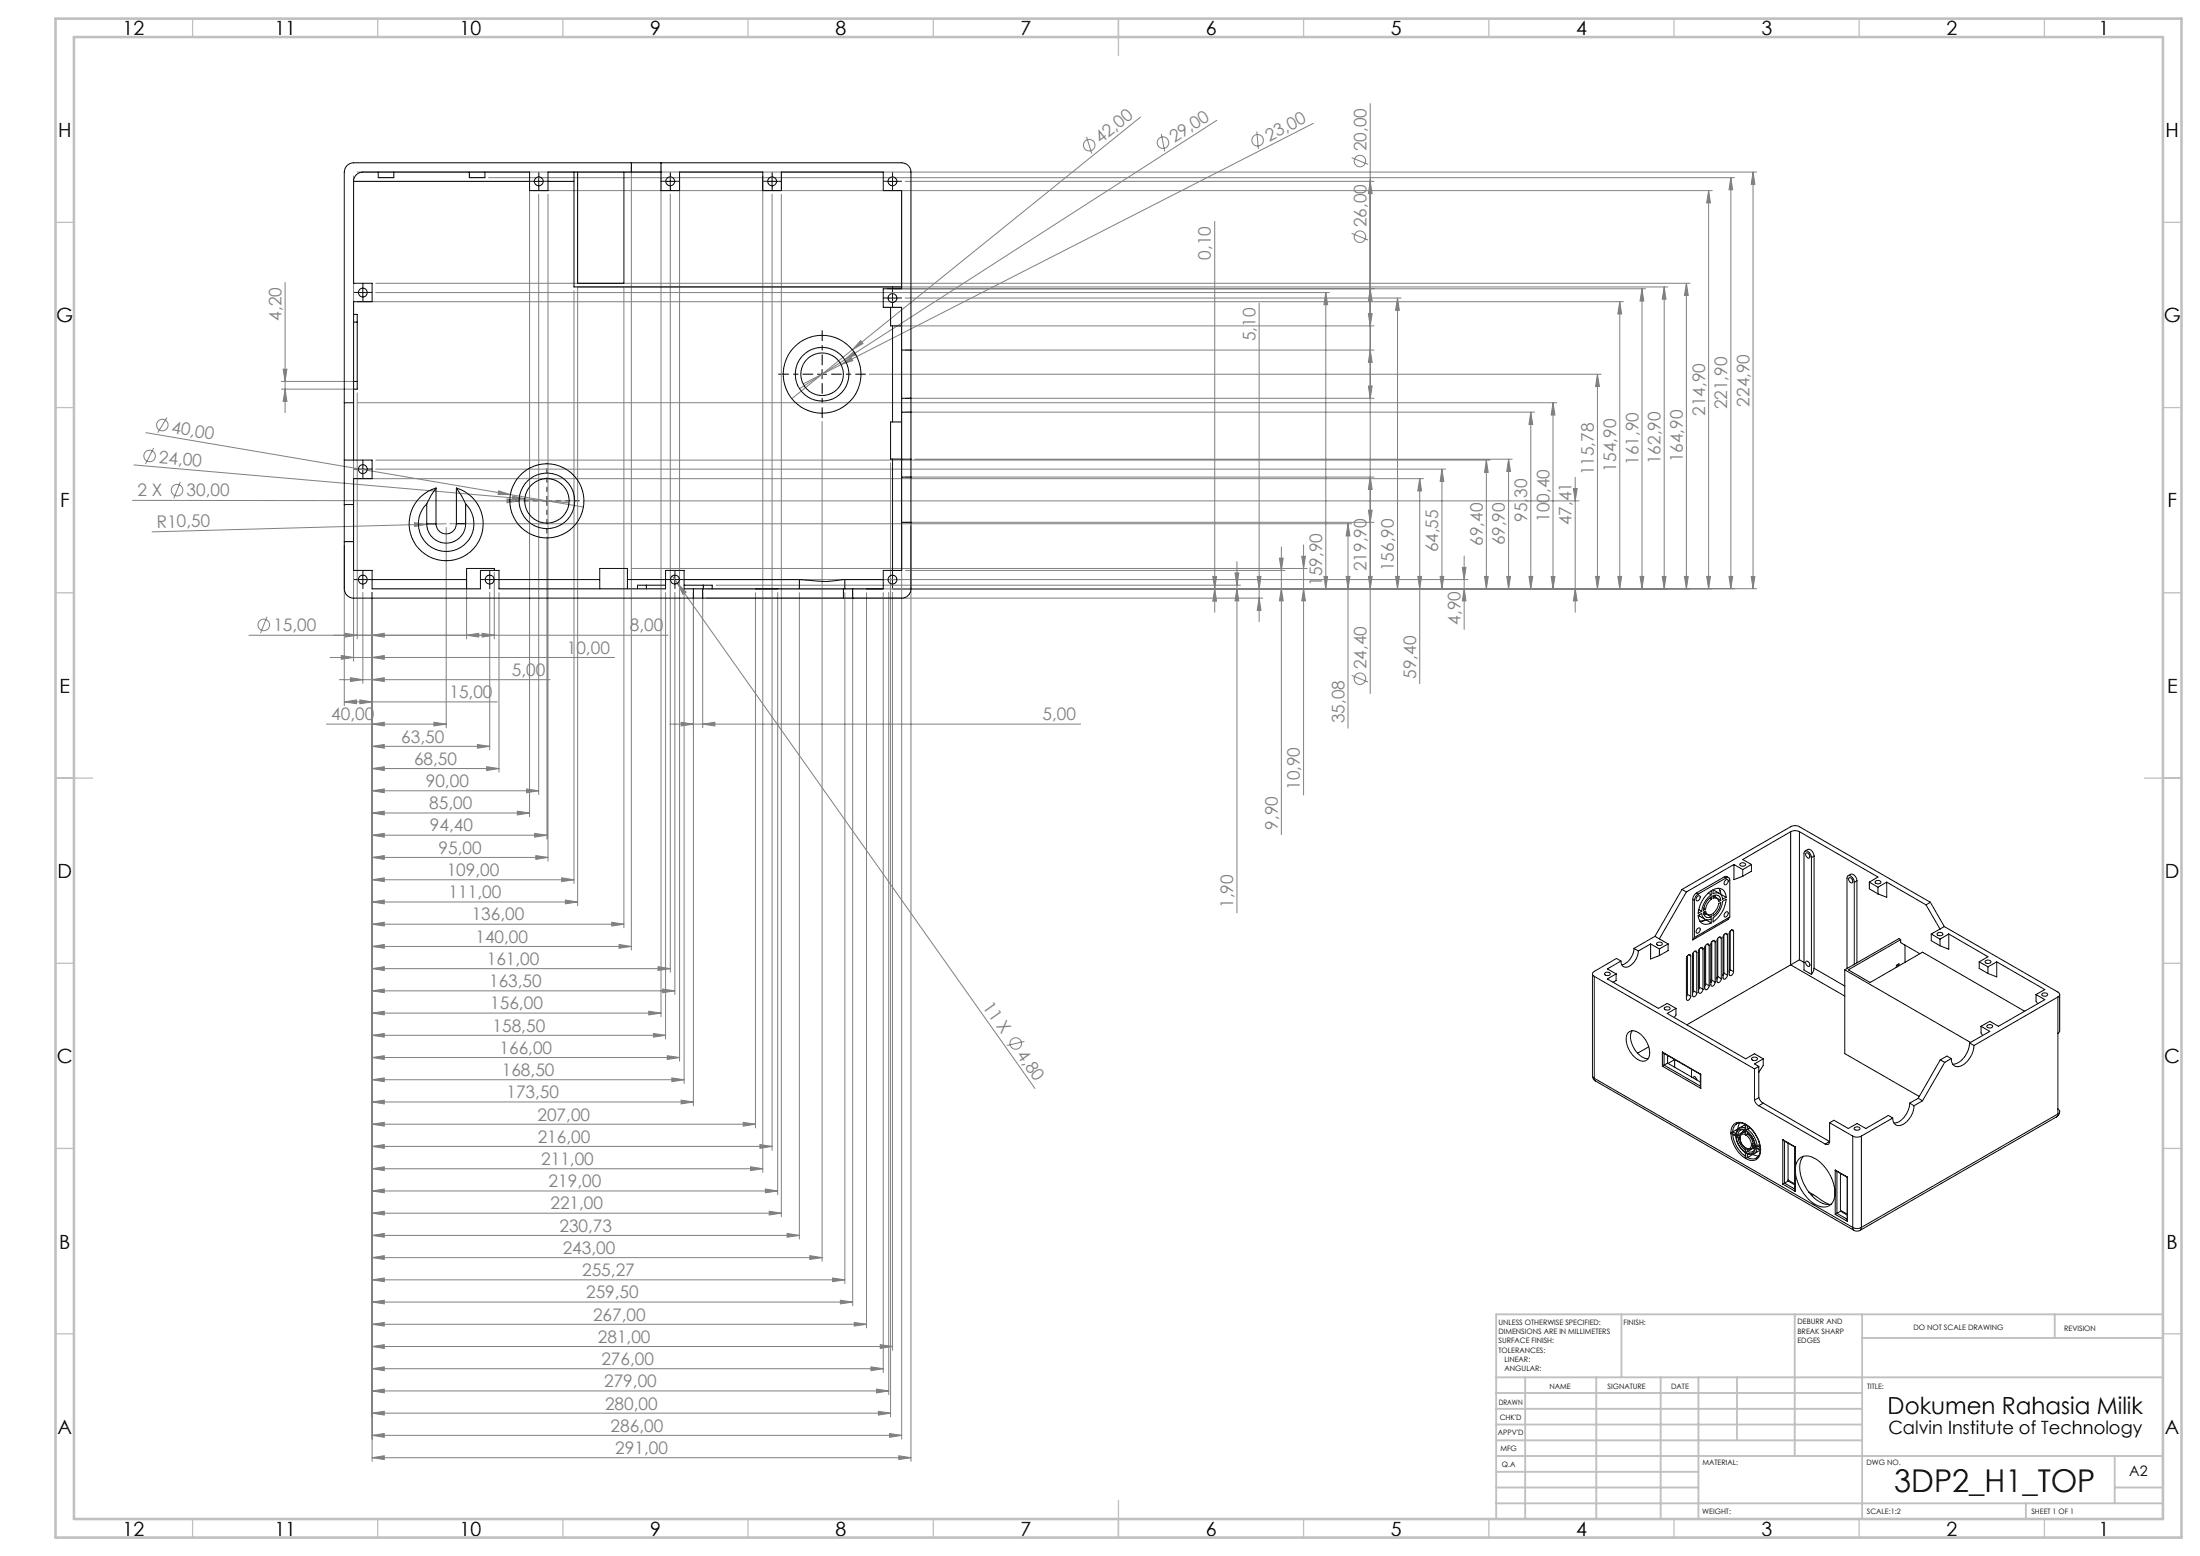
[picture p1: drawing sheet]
<svg xmlns="http://www.w3.org/2000/svg" width="594mm" height="420mm" viewBox="0 0 594 420" stroke-linecap="round" stroke-linejoin="round" font-family="sans-serif">
<g fill="none" stroke="#808080" stroke-width=".27">
<path d="M293.4 36.9l1.4 4.6M307.9 31.6l-77.8 62.8M313.5 36.1l1 4.8M328.5 32.5l-100.4 64.6M339.3 35.5l.5 4.7M354.6 33.3l-127.5 65.1M370 28v159.2M95.5 47.5v131M96.4 46.4h377.9M131.9 48h336.4M143 47.5v173M144 51.5h318.3"/>
<path d="M145.5 52.4v162.1M148 52.4v180.1M170.5 45v211.5M178.5 45v229.4M181 52.4v210M183.5 47.5v238.9M206 47.5v269M208.5 52.4v258.1M211 52.4v276.1M244.4 48.9h126.6M328 59.8v105.5M364.9 42.6l4.5 1.8"/>
<path d="M370 48.9l.5 3.4h-1zM461.3 51.5v107.4M461.3 51.5l.5 3.3h-1zM467.3 48v110.9M467.3 48l.5 3.2h-1zM473.3 46.4v112.5M473.3 46.4l.5 3.4h-1zM77 76.3v35.1M101.4 79h257.6M101.5 76.5h354.8M155 78.4v160.1M168.5 77.5v173"/>
<path d="M239.5 77.9h204.8M358 79v79.9M358 79l.5 3.3h-1zM364.9 63l4.5 1.8M370 77.9l.5 3.4h-1zM443.3 77.9v81M443.3 77.9l.5 3.4h-1zM449.3 77.5v81.4M449.3 77.5l.5 3.3h-1zM450.3 77.5h-294.3v167M455.3 76.5v82.4M455.3 76.5l.5 3.2h-1z"/>
<path d="M76.4 99.6h1.1l-.5 3.4zM96.4 81.4h341.9M227.1 98.4l2.7-2 .5 .9zM227.1 98.4l-10.2 5.2M228.1 97.1l2.5-2.2 .5 .8zM228.1 97.1l-12.2 7.8M230.1 94.4l-16.3 13.2M232.4 92l.6 .7-2.9 1.7zM241.5 88h129.5M244.4 80.5h133.9M244.5 94.5h126.5M340 81.8v86"/>
<path d="M369.5 84.6h1l-.5 3.4zM370 94.5l.5 3.3h-1zM377.3 80.5v78.4M377.3 80.5l.5 3.3h-1zM437.3 81.4v77.5M437.3 81.4l.5 3.4h-1zM39.4 116.8l98.4 16.7M45.1 112.7l-2.5 4.1M76 103h19.5M76 105h19.5M77 105l.5 3.4h-1.1zM96.4 108.7h323.9"/>
<path d="M96.4 106.1v66.4M222 113.8v226.6M234.7 101h197.6M244.5 111.2h169.8M244.5 107.5h126.5M369.5 104.2h1l-.5 3.3zM413.3 111.2v47.7M413.3 111.2l.5 3.4h-1zM419.3 108.7v50.2M419.3 108.7l.5 3.3h-1zM431.3 101v57.9M431.3 101l.5 3.3h-1z"/>
<path d="M35.8 135.1l104.4 .1M36.2 125.5l105.5 9.2M41.5 120.9l-2.2 4.3M48.7 130.1l-1.8 4.4M96.4 129.2h287.9M101.4 126.6h288.9M101.5 124.2h300.8M134.6 132.5l3.2 1h-3.3zM136.9 134.7l3.3 .5-3.3 .5zM137.8 133.5l19.7 3.4M138.4 133.9l3.3 .8-3.3 .2zM140.2 135.2h15"/>
<path d="M141.7 134.7l11.9 1M157.4 135.2h268.9M240.5 124.9v257.6M244.5 128.8h126.5M247 123.9h161.3M369.5 137.7h1l-.5 3.3zM370 128.8l.5 3.3h-1zM383.3 129.2v55.4M383.3 129.2l.5 3.3h-1zM389.3 126.6v32.3M389.3 126.6l.5 3.3h-1zM401.3 124.2v34.7"/>
<path d="M401.3 124.2l.5 3.3h-1zM407.3 123.9v35M407.3 123.9l.5 3.4h-1zM424.8 131.9h1l-.5 3.3zM425.3 128.9v36.4M93 147.2v43.2M98 159.9v24.5M100.5 160v234.5M111.9 141.1l3.3 .4-3.3 .6zM115.2 141.5l-74.1 2.1M120.5 142.4v54M120.5 141.4l-5.3 .1"/>
<path d="M121.5 141.4h243.4M126 154.5v18M132.2 159.9v42.5M133.5 154.5v18M134.7 160v48.4M147.7 144.9v81.6M170.4 153.4h182.6M179.7 160v120.4M181.5 155.5l1.4 1.9M182.2 159.9v108.5M182.9 157.4l2.3 2.4-.8 .6zM182.9 157.4l96.5 136.4"/>
<path d="M184.7 160v132.5M185.7 156.4h210.6M187.2 160v138.5M189.7 160v36.4M190.7 158.9h138.3M193.3 158h141.7M204 160v144.5M210 160v162.5M215.8 160v174.5M228.1 160v186.4M230.2 160v192.4M234 160v198.4"/>
<path d="M238.5 160v210.5M240 159.9v216.6M241 158.9h233.3M241 159.9v204.6M243.5 142v246.5M244.5 154h102.5M244.5 141h126.5M246 142v252.5M327.4 155.6h1.1l-.5 3.3zM328 158.9l.5 3.4h-1.1zM333.4 154.6h1.1l-.5 3.4zM334 151.6v94.8"/>
<path d="M334 158.9l.5 3.3h-1.1zM339.4 155.6h1.1l-.5 3.3zM345.4 150.7h1.1l-.5 3.3zM346 147.6v77.7M346 158.9l.5 3.3h-1.1zM351.5 150.2h1l-.5 3.2zM352 147.1v67.5M352 158.9l.5 3.3h-1zM357.5 155.6h1l-.5 3.3zM363.5 155.6h1l-.5 3.3zM364 141.4v55.2M364 141.4l.5 3.3h-1z"/>
<path d="M369.5 155.6h1l-.5 3.3zM376.8 155.6h1l-.5 3.3zM382.8 155.6h1l-.5 3.3zM388.8 155.6h1l-.5 3.3zM394.8 153.2h1l-.5 3.2zM395.3 150.1v19.8M395.3 158.9l.5 3.3h-1zM400.8 155.6h1l-.5 3.3zM406.8 155.6h1l-.5 3.3zM412.8 155.6h1l-.5 3.3zM418.8 155.6h1l-.5 3.3zM425.3 158.9l.5 3.3h-1z"/>
<path d="M430.8 155.6h1l-.5 3.3zM436.8 155.6h1l-.5 3.3zM442.8 155.6h1l-.5 3.3zM448.8 155.6h1l-.5 3.3zM454.8 155.6h1l-.5 3.3zM460.8 155.6h1l-.5 3.3zM466.8 155.6h1l-.5 3.3zM472.8 155.6h1l-.5 3.3zM67.2 171.5h113.2M72.1 166.5l-1.8 4.4M89.1 177.5h76.8M92.1 176.9l3.4 .6-3.4 .5z"/>
<path d="M93.2 170.9l3.2 .6-3.2 .5zM100.5 171.5l3.3-.6v1.1zM100.5 177.5l3.3-.6v1.1zM126 171.5l3.3-.6v1.1zM130.2 170.9l3.3 .6-3.3 .5zM190.7 161.4h150.3M340 161.4l.5 3.4h-1.1zM88.1 195.5h32.4M91.6 183.5h56.9M93 189.5l3.3-.6v1.1zM93 189.5h41.3M94.7 182.9l3.3 .6-3.3 .5z"/>
<path d="M97.2 188.9l3.3 .6-3.3 .5zM100.5 183.5l3.3-.6v1.1zM100.5 195.5l3.3-.5v1zM117.2 195l3.3 .5-3.3 .5zM180.9 195.5h110.9M183.9 195l3.3 .5-3.3 .5zM189.7 195.5l3.3-.5v1zM364.9 182.3l4.5 1.8M100.5 201.5l3.3-.5v.9zM100.5 207.5l3.3-.5v1zM100.5 213.4l3.3-.4v1zM100.5 219.4l3.3-.4v1z"/>
<path d="M100.5 201.5h31.7M100.5 207.5h34.2M100.5 213.4h45M100.5 219.4h42.5M128.9 201l3.3 .5-3.3 .4zM131.4 207l3.3 .5-3.3 .5zM139.7 219l3.3 .4-3.3 .6zM142.2 213l3.3 .4-3.3 .6zM100.5 225.4l3.3-.5v1.1zM100.5 231.4l3.3-.5v1.1zM100.5 237.5l3.3-.6v1.1zM100.5 225.4h47.2"/>
<path d="M100.5 231.4h47.5M100.5 237.5h54.5M144.4 224.9l3.3 .5-3.3 .6zM144.7 230.9l3.3 .5-3.3 .6zM151.7 236.9l3.3 .6-3.3 .5zM100.5 243.5l3.3-.6v1.1zM100.5 249.5l3.3-.6v1.1zM100.5 255.5l3.3-.6v1.1zM100.5 243.5h55.5M100.5 249.5h68M100.5 255.5h70M152.6 242.9l3.4 .6-3.4 .5z"/>
<path d="M165.2 248.9l3.3 .6-3.3 .5zM167.1 254.9l3.4 .6-3.4 .5zM100.5 261.5l3.3-.6v1.1zM100.5 267.5l3.3-.5v1zM100.5 273.5l3.3-.5v.9zM100.5 279.5l3.3-.5v.9zM100.5 261.5h80.5M100.5 267.5h81.7M100.5 273.5h78M100.5 279.5h79.2M175.2 273l3.3 .5-3.3 .4zM176.4 279l3.3 .5-3.3 .4z"/>
<path d="M177.7 260.9l3.3 .6-3.3 .5zM178.9 267l3.3 .5-3.3 .5zM100.5 285.5l3.3-.5v1zM100.5 291.4l3.3-.4v1zM100.5 297.4l3.3-.4v1zM100.5 285.5h83M100.5 291.4h84.2M100.5 297.4h86.7M180.2 285l3.3 .5-3.3 .5zM181.4 291l3.3 .4-3.3 .6zM183.9 297l3.3 .4-3.3 .6zM276.6 281.1l-4.7 1.1"/>
<path d="M100.5 303.4l3.3-.5v1.1zM100.5 309.4l3.3-.5v1.1zM100.5 315.5l3.3-.6v1.1zM100.5 303.4h103.5M100.5 309.4h108M100.5 315.5h105.5M200.7 302.9l3.3 .5-3.3 .6zM202.7 314.9l3.3 .6-3.3 .5zM205.2 308.9l3.3 .5-3.3 .6zM100.5 321.5l3.3-.6v1.1zM100.5 327.5l3.3-.6v1.1zM100.5 333.5l3.3-.6v1.1z"/>
<path d="M100.5 339.5l3.3-.6v1.1zM100.5 321.5h109.5M100.5 327.5h110.5M100.5 333.5h115.3M100.5 339.5h121.5M206.7 320.9l3.3 .6-3.3 .5zM207.7 326.9l3.3 .6-3.3 .5zM212.5 332.9l3.3 .6-3.3 .5zM218.7 338.9l3.3 .6-3.3 .5zM100.5 345.5l3.3-.5v1zM100.5 351.5l3.3-.5v.9zM100.5 357.5l3.3-.5v.9z"/>
<path d="M100.5 345.5h127.6M100.5 351.5h129.7M100.5 357.5h133.5M224.8 345l3.3 .5-3.3 .5zM226.9 351l3.3 .5-3.3 .4zM230.6 357l3.4 .5-3.4 .4zM100.5 363.4l3.3-.4v1zM100.5 369.4l3.3-.4v1zM100.5 375.4l3.3-.5v1.1zM100.5 363.4h140.5M100.5 369.4h138M100.5 375.4h139.5"/>
<path d="M235.2 369l3.3 .4-3.3 .6zM236.7 374.9l3.3 .5-3.3 .6zM237.7 363l3.3 .4-3.3 .6zM100.5 381.4l3.3-.5v1.1zM100.5 387.4l3.3-.5v1.1zM100.5 393.5l3.3-.6v1.1zM100.5 381.4h140M100.5 387.4h143M100.5 393.5h145.5M237.2 380.9l3.3 .5-3.3 .6zM240.2 386.9l3.3 .5-3.3 .6zM242.7 392.9l3.3 .6-3.3 .5z"/>
<circle cx="294.1" cy="39.2" r="1.55"/>
<circle cx="314" cy="38.5" r="1.55"/>
<circle cx="339.6" cy="37.9" r="1.56"/>
<circle cx="367.2" cy="43.5" r="1.56"/>
<circle cx="367.2" cy="63.9" r="1.56"/>
<circle cx="43.8" cy="114.7" r="1.56"/>
<circle cx="40.4" cy="123.1" r="1.56"/>
<circle cx="47.8" cy="132.3" r="1.55"/>
<circle cx="71.2" cy="168.7" r="1.55"/>
<circle cx="367.2" cy="183.2" r="1.56"/>
<circle cx="274.3" cy="281.7" r="1.56"/>
</g>
<path d="M222 98.5v-9.3M219.5 101h-9.3M222 103.5v9.2M224.5 101h9.2" fill="none" stroke="#000" stroke-width=".27" stroke-dasharray="15.2 1.3 1.3 1.3" stroke-dashoffset="12.5"/>
<path d="M145.2 135.2h-6.3M147.7 132.7v-6.3M147.7 137.7v6.2M150.2 135.2h6.2" fill="none" stroke="#000" stroke-width=".27" stroke-dasharray="15.2 1.3 1.3 1.3" stroke-dashoffset="14"/>
<g fill="none" stroke="#000" stroke-width=".27" stroke-dasharray="15.2 1.3 1.3 1.3">
<path d="M144.2 48.9h-1.2M145.5 47.7v-1.2M145.5 50.2v1.2M146.7 48.9h1.2M179.7 48.9h-1.2M181 47.7v-1.2M181 50.2v1.2M182.2 48.9h1.2M207.2 48.9h-1.2M208.5 47.7v-1.2M208.5 50.2v1.2M209.7 48.9h1.2"/>
<path d="M239.7 48.9h-1.2M241 47.7v-1.2M241 50.2v1.2M242.2 48.9h1.2M96.7 78.9h-1.2M98 77.7v-1.2M99.2 78.9h1.2M241 79.2v-1.2M98 80.2v1.2M239.7 80.4h-1.2M241 81.7v1.2M242.2 80.4h1.2"/>
<path d="M96.7 126.6h-1.2M98 125.4v-1.2M98 127.9v1.2M99.2 126.6h1.2M96.7 156.4h-1.2M98 155.2v-1.2M98 157.7v1.2M99.2 156.4h1.2M131 156.4h-1.2M132.2 155.2v-1.2M132.2 157.7v1.2M133.5 156.4h1.2"/>
<path d="M181 156.4h-1.2M182.2 155.2v-1.2M182.2 157.7v1.2M183.5 156.4h1.2M239.7 156.4h-1.2M241 155.2v-1.2M241 157.7v1.2M242.2 156.4h1.2"/>
</g>
<g fill="none" stroke="#000" stroke-width=".27">
<path d="M144.2 48.9h2.5M145.5 47.7v2.5M179.7 48.9h2.5M181 47.7v2.5M207.2 48.9h2.5M208.5 47.7v2.5M239.7 48.9h2.5M241 47.7v2.5M96.7 79h2.5M98 77.7v2.5M241 79.2v2.5M222 99.7v2.6"/>
<path d="M239.7 80.5h2.5M220.7 101h2.5M96.7 126.6h2.5M98 125.4v2.5M146.4 135.2h2.5M147.7 134v2.4M96.7 156.4h2.5M98 155.2v2.5M131 156.4h2.5M132.2 155.2v2.5M181 156.4h2.5M182.2 155.2v2.5"/>
<path d="M239.7 156.4h2.5M241 155.2v2.5"/>
</g>
<g fill="none" stroke="#c0c0c0" stroke-width=".35">
<path d="M52 5v5M102 5v5M152 5v5M202 5v5M252 5v5M302 5v10M352 5v5M402 5v5M452 5v5M502 5v5M552 5v5M15 60h5"/>
<path d="M584 60h5M15 110h5M584 110h5M15 160h5M584 160h5M15 210h10M579 210h10M15 260h5M584 260h5M15 310h5M584 310h5M15 360h5"/>
<path d="M584 360h5M52 410v5M102 410v5M152 410v5M202 410v5M252 410v5M302 405v10M352 410v5M402 410v5M452 410v5M502 410v5M552 410v5"/>
</g>
<g fill="none" stroke="#c0c0c0" stroke-width=".5">
<path d="M437.8 354.8v17M484.6 354.8v38.2M502.8 354.8v55.2M554.8 354.8v6.4M584 354.8h-180v55.2M404 371.8h180M404 376h98.8M411.8 371.8v38.2M431 371.8v38.2M448.4 371.8v38.2M458.6 371.8v38.2M469 371.8v17"/>
<path d="M502.8 361.2h81.2M404 388.8h98.8M404 384.5h98.8M404 380.3h98.8M404 397.3h54.6M404 393h180M571 393v12.8M404 405.8h180M404 401.5h54.6M547 405.8v4.2M571 401.5h13"/>
</g>
<path d="M15 5h574v410h-574zM20 10h564v400h-564z" fill="none" stroke="#c0c0c0" stroke-width=".7"/>
<g fill="#808080">
<path d="M134.6 132.5l3.2 1h-3.3z"/>
<path d="M138.4 133.9l3.3 .8-3.3 .2z"/>
<path d="M136.9 134.7l3.3 .5-3.3 .5z"/>
<path d="M111.9 141.1l3.3 .4-3.3 .6z"/>
<path d="M227.1 98.4l2.7-2 .5 .9z"/>
<path d="M228.1 97.1l2.5-2.2 .5 .8z"/>
<path d="M232.4 92l.6 .7-2.9 1.7z"/>
<path d="M182.9 157.4l2.3 2.4-.8 .6z"/>
<path d="M100.5 171.5l3.3-.6v1.1zM93.2 170.9l3.2 .6-3.2 .5zM100.5 177.5l3.3-.6v1.1zM92.1 176.9l3.4 .6-3.4 .5zM100.5 183.5l3.3-.6v1.1zM94.7 182.9l3.3 .6-3.3 .5zM97.2 188.9l3.3 .6-3.3 .5zM93 189.5l3.3-.6v1.1z"/>
<path d="M100.5 195.5l3.3-.5v1zM117.2 195l3.3 .5-3.3 .5zM100.5 201.5l3.3-.5v.9zM128.9 201l3.3 .5-3.3 .4zM100.5 207.5l3.3-.5v1zM131.4 207l3.3 .5-3.3 .5zM100.5 213.4l3.3-.4v1zM142.2 213l3.3 .4-3.3 .6zM100.5 219.4l3.3-.4v1zM139.7 219l3.3 .4-3.3 .6zM100.5 225.4l3.3-.5v1.1zM144.4 224.9l3.3 .5-3.3 .6zM100.5 231.4l3.3-.5v1.1zM144.7 230.9l3.3 .5-3.3 .6zM100.5 237.5l3.3-.6v1.1zM151.7 236.9l3.3 .6-3.3 .5zM100.5 243.5l3.3-.6v1.1zM152.6 242.9l3.4 .6-3.4 .5zM100.5 249.5l3.3-.6v1.1zM165.2 248.9l3.3 .6-3.3 .5zM100.5 255.5l3.3-.6v1.1zM167.1 254.9l3.4 .6-3.4 .5zM100.5 261.5l3.3-.6v1.1zM177.7 260.9l3.3 .6-3.3 .5zM100.5 267.5l3.3-.5v1zM178.9 267l3.3 .5-3.3 .5zM100.5 273.5l3.3-.5v.9zM175.2 273l3.3 .5-3.3 .4zM100.5 279.5l3.3-.5v.9zM176.4 279l3.3 .5-3.3 .4zM100.5 285.5l3.3-.5v1zM180.2 285l3.3 .5-3.3 .5zM100.5 291.4l3.3-.4v1zM181.4 291l3.3 .4-3.3 .6zM100.5 297.4l3.3-.4v1zM183.9 297l3.3 .4-3.3 .6zM100.5 303.4l3.3-.5v1.1zM200.7 302.9l3.3 .5-3.3 .6zM100.5 309.4l3.3-.5v1.1zM205.2 308.9l3.3 .5-3.3 .6zM100.5 315.5l3.3-.6v1.1zM202.7 314.9l3.3 .6-3.3 .5zM100.5 321.5l3.3-.6v1.1zM206.7 320.9l3.3 .6-3.3 .5zM100.5 327.5l3.3-.6v1.1zM207.7 326.9l3.3 .6-3.3 .5zM100.5 333.5l3.3-.6v1.1zM212.5 332.9l3.3 .6-3.3 .5zM100.5 339.5l3.3-.6v1.1zM218.7 338.9l3.3 .6-3.3 .5zM100.5 345.5l3.3-.5v1zM224.8 345l3.3 .5-3.3 .5zM100.5 351.5l3.3-.5v.9zM226.9 351l3.3 .5-3.3 .4zM100.5 357.5l3.3-.5v.9zM230.6 357l3.4 .5-3.4 .4zM100.5 363.4l3.3-.4v1zM237.7 363l3.3 .4-3.3 .6zM100.5 369.4l3.3-.4v1zM235.2 369l3.3 .4-3.3 .6zM100.5 375.4l3.3-.5v1.1zM236.7 374.9l3.3 .5-3.3 .6zM100.5 381.4l3.3-.5v1.1zM237.2 380.9l3.3 .5-3.3 .6zM100.5 387.4l3.3-.5v1.1zM240.2 386.9l3.3 .5-3.3 .6zM100.5 393.5l3.3-.6v1.1zM242.7 392.9l3.3 .6-3.3 .5zM183.9 195l3.3 .5-3.3 .5zM189.7 195.5l3.3-.5v1zM126 171.5l3.3-.6v1.1zM130.2 170.9l3.3 .6-3.3 .5z"/>
<path d="M334 158.9l.5 3.3h-1.1zM333.4 154.6h1.1l-.5 3.4zM346 158.9l.5 3.3h-1.1zM345.4 150.7h1.1l-.5 3.3zM352 158.9l.5 3.3h-1zM351.5 150.2h1l-.5 3.2zM357.5 155.6h1l-.5 3.3zM358 79l.5 3.3h-1zM363.5 155.6h1l-.5 3.3zM364 141.4l.5 3.3h-1zM369.5 155.6h1l-.5 3.3zM370 48.9l.5 3.4h-1zM376.8 155.6h1l-.5 3.3zM377.3 80.5l.5 3.3h-1zM382.8 155.6h1l-.5 3.3zM383.3 129.2l.5 3.3h-1zM388.8 155.6h1l-.5 3.3zM389.3 126.6l.5 3.3h-1zM395.3 158.9l.5 3.3h-1zM394.8 153.2h1l-.5 3.2zM400.8 155.6h1l-.5 3.3zM401.3 124.2l.5 3.3h-1zM406.8 155.6h1l-.5 3.3zM407.3 123.9l.5 3.4h-1zM412.8 155.6h1l-.5 3.3zM413.3 111.2l.5 3.4h-1zM418.8 155.6h1l-.5 3.3zM419.3 108.7l.5 3.3h-1zM425.3 158.9l.5 3.3h-1zM424.8 131.9h1l-.5 3.3zM430.8 155.6h1l-.5 3.3zM431.3 101l.5 3.3h-1zM436.8 155.6h1l-.5 3.3zM437.3 81.4l.5 3.4h-1zM442.8 155.6h1l-.5 3.3zM443.3 77.9l.5 3.4h-1zM448.8 155.6h1l-.5 3.3zM449.3 77.5l.5 3.3h-1zM454.8 155.6h1l-.5 3.3zM455.3 76.5l.5 3.2h-1zM460.8 155.6h1l-.5 3.3zM461.3 51.5l.5 3.3h-1zM466.8 155.6h1l-.5 3.3zM467.3 48l.5 3.2h-1zM472.8 155.6h1l-.5 3.3zM473.3 46.4l.5 3.4h-1zM369.5 84.6h1l-.5 3.4zM370 77.9l.5 3.4h-1zM369.5 137.7h1l-.5 3.3zM370 128.8l.5 3.3h-1zM369.5 104.2h1l-.5 3.3zM370 94.5l.5 3.3h-1z"/>
<path d="M327.4 155.6h1.1l-.5 3.3zM328 158.9l.5 3.4h-1.1zM339.4 155.6h1.1l-.5 3.3zM340 161.4l.5 3.4h-1.1zM76.4 99.6h1.1l-.5 3.4zM77 105l.5 3.4h-1.1z"/>
</g>
<g fill="none" stroke="#000" stroke-width=".27">
<path d="M95.5 48.9v27.6h5v4.9h-5v42.8M95.5 48.9h47.5M102.1 46.4v1.6h4.2v-1.6M126.7 46.4v1.6h4.2v-1.6M148 48.9h7M155 46.4v31.1h88.5M156 46.4v30.1h12.5v-30.1M170.5 43.9v2.5M178.5 46.4h-30.5v5.1h-5v-5.1h-45a2.53 2.53 0 0 0-2.5 2.5M178.5 43.9v7.6h5v-5.1h22.5v5.1h5v-5.1h27.5v5.1h5v26.4h-5v5.1h5v11.5M241 77.5v.4M95.5 84.9h.9v2"/>
<path d="M95.5 86.9h.9M96.4 86.9v16.1M240.5 83v5h3M241 88v25.9M243.5 94.5v13M243.5 94.5h2.5M246 94.5v-48.1a2.53 2.53 0 0 0-2.5-2.5h-148a2.53 2.53 0 0 0-2.5 2.5v89.8M246 94.5v13M93 108.7h2.5M95.5 103h.9M96.4 103v2h-.9M243.5 113.9h-3v10h5.5"/>
<path d="M243.5 111.2h2.5M243.5 107.5v21.3M243.5 107.5h2.5M246 107.5v21.3M93 136.2v10M93 124.2h7.5v5h-5v7M93 136.2h2.5M95.5 136.2v10M115.2 136a7.5 7.5 0 0 0 0 10.6 7.5 7.5 0 0 0 10.6 0 7.5 7.5 0 0 0-.1-10.6M115.2 136v5.4M117.7 131.7a10 10 0 0 0-5.4 15.4 10 10 0 0 0 16.3 0 10 10 0 0 0-5.4-15.4M117.7 131.7l-1.4 2.1-1.1 2.2"/>
<path d="M117.7 131.7v9.7M123.2 131.7l1.4 2.1 1.1 2.2M123.2 131.7v9.7M125.7 136v5.4M241 123.9v30.1M243.5 128.8v12.2M243.5 128.8h2.5M246 128.8v12.2M93 146.2v12.7a2.53 2.53 0 0 0 2.5 2.5h91.7M93 146.2h2.5M95.5 146.2v7.8h5v4.9h29.2v-4.9h5v4.9h45v-4.9h5v4.9h2.5M100.5 156.4h25.5"/>
<path d="M115.2 141.4a5.3 5.3 0 0 0 5.3 5.2 5.3 5.3 0 0 0 5.2-5.2M115.2 141.4h2.5M117.7 141.4a2.75 2.75 0 0 0 2.8 2.7 2.75 2.75 0 0 0 2.7-2.7M123.2 141.4h2.5M133.5 154v-.6h-7.5v5.5M134.7 156.4h27.2M161.9 158.9v-5.5h7.5v5.5M169.4 156.4h10.3M174.5 158h-2.4v.9M174.5 158v.9M174.5 158h5.2M184.7 158h5.2"/>
<path d="M184.7 156.4h31.1M187.2 158.9h2.5M187.2 158.9v2.5M189.7 158.9h38M189.7 158.9v2.5M189.9 158h2.4v.9M189.9 158v.9M204 158.9h6M215.8 156.4v2.5M215.8 156.4l.5 .1a38.9 38.9 0 0 0 11.1 0l.7-.1M227.7 158.9h2.5M227.7 158.9v2.5"/>
<path d="M228.1 156.4v2.5M228.1 156.4h10.4M230.2 158.9v2.5M238.5 158.9h-4.5M243.5 141v13h-5v4.9h-8.3M243.5 141h2.5M246 141v17.9a2.53 2.53 0 0 1-2.5 2.5h-13.3M187.2 161.4h2.5M189.7 161.4h38M227.7 161.4h2.5M465.6 236.7l.5-.1 .7 .3M465.6 236.7l-7.6 4.3"/>
<path d="M465.6 236.7l.5 .3M465.9 237.5l.4-.1a.85 .85 0 0 1 .2 .9 .85 .85 0 0 1-.9 .5l-.1-.6zM466.1 237a.6 .6 0 0 1 .7-.1 .6 .6 0 0 1 .2 .6v10M466.1 237l-7.6 4.3M468.2 233.3l2.3 1.4M468.2 233.3l-12.9 7.5M468.2 233.3v4.1l2.3-.9M469.9 233.1a.87 .87 0 0 1 1.4 .4 .89 .89 0 0 1-1.5-.3zM470.5 234.7v1.8M472.9 233.3l-2.4 1.4M472.9 233.3v1.8l-2.4 1.4M483.5 224.5a2.61 2.61 0 0 1 2.3 0"/>
<path d="M483.5 224.5l-13 7.5 2.4 1.3M483.5 224.5v35.9M485.8 224.5l21.2 12.2-2.3 1.4M485.8 224.5v34.6M487.4 229.7l.7-.4a1.61 1.61 0 0 1 1.7 1.8M487.6 230.2a.85 .85 0 0 1 .9 .5 .85 .85 0 0 1-.1 1 1 1 0 0 1-.8-1.5zM489.1 231.5a1.69 1.69 0 0 0-1.7-1.8l-.3 .6v31.5l2 1.2M489.1 231.5v31.5M489.8 231.1v30.3M489.8 231.1l-.7 .4M499 236.4l.7-.4a1.57 1.57 0 0 1 1.7 1.8M499.3 236.9a.81 .81 0 0 1 .8 .5 .81 .81 0 0 1-.1 .9 .97 .97 0 0 1-.7-1.4z"/>
<path d="M500.7 238.2a1.75 1.75 0 0 0-1.7-1.8l-.3 .6v24.5M500.7 238.2v22.1M501.4 237.8v22.1M501.4 237.8l-.7 .4M504.7 238.1l2.3 1.4M504.7 238.1v1.8l2.3 1.4M506.3 238a.89 .89 0 0 1 1.5 .2 .89 .89 0 0 1-1.5-.2zM507 239.5v1.8M509.4 238.1l10.6 6.1M509.4 238.1v4.1l-2.4-.9M509.4 238.1l-2.4 1.4M437.7 259.4l-1.2-.7-6 3.5a.7 .7 0 0 0-.5 .7 .7 .7 0 0 0 .5 .6"/>
<path d="M437.7 259.4l-3.7 2.1 2.4 1.4M441.2 256a4.6 4.6 0 0 1-3.3 4.4M441.2 256l1.1 .7M442.3 256.7a4.4 4.4 0 0 1-3.5 4.4l-.8-.5-.3-1.2M445.7 254.8l-3.4 1.9M445.7 254.8v4.1l2.3-1M445.7 254.8l2.3 1.3M446.8 252.7l1.2 .7M446.8 252.7l-5.6 3.3M447.4 254.5a.87 .87 0 0 1 1.4 .4 .89 .89 0 0 1-1.5-.2zM448 253.4l2.4 1.4M448 256.1v1.8"/>
<path d="M450.4 254.8l-2.4 1.3M450.4 254.8v1.8l-2.4 1.3M454.1 240.1l29.4-17a2.62 2.62 0 0 1 2.3 0l35.4 20.4M454.1 240.1l1.2 .7M454.1 240.1l-7.3 12.6M455.3 240.8l-7.3 12.6M455.5 258.2v10.1M455.6 258v10.4M455.9 257.7l.6 .3M456.5 258v-.2a.79 .79 0 0 0-.9 .1 .79 .79 0 0 0-.3 .8l.1 11.1a.77 .77 0 0 0 .8 0 .77 .77 0 0 0 .3-.9M456.5 258v10.9M457.1 242.8v10.9"/>
<path d="M457.1 242.8l.4 .2M457.1 257.3v10M457.2 257.1v10.3M457.5 243v10M457.5 253l-.4 .7M457.6 256.8l.6 .3M458 241a2.14 2.14 0 0 0-.9 1.8M458 241l.5 .3M458.2 257.1l-.1-.2a.78 .78 0 0 0-.8 0 .78 .78 0 0 0-.3 .9v11.1a.77 .77 0 0 0 .9-.1 .77 .77 0 0 0 .3-.8M458.2 257.1v10.9M458.2 242.1l.6-.4a.77 .77 0 0 1 .1 1 .77 .77 0 0 1-.9 .3zM458.2 250.8l.6-.3a.83 .83 0 0 1 .1 .9 .83 .83 0 0 1-.8 .4l-.2-.3z"/>
<path d="M458.5 241.3a2.14 2.14 0 0 0-1 1.7M458.5 247.1l1-.6a1.63 1.63 0 0 0 .8 1.6 1.63 1.63 0 0 0 1.7-.1v1.1a2.22 2.22 0 0 1-2.4 .2 2.22 2.22 0 0 1-1.1-2.2zM458.6 247.1l.3 .2zM458.6 245.5l.9 .5M458.8 256.3v10.1M458.9 247.3l1.4 .8M458.9 256.1v10.4M459.2 255.8l.6 .3M459.8 256.1v-.2a.81 .81 0 0 0-.9 .1 .81 .81 0 0 0-.3 .8v11.1a.78 .78 0 0 0 .9 0 .78 .78 0 0 0 .3-.9M459.8 256.1v10.9M459.9 246.3l.6-.4a.98 .98 0 0 0 1.5 .9v.7a1.38 1.38 0 0 1-2.1-1.2zM460 246.2l1 .6"/>
<path d="M460 245.1l.5 .3M460.4 255.4v10M460.5 248.3l-1.5 .4M460.5 246.6l-.4 .2M460.5 248.3h.1M460.5 246.6l.1 .1M460.5 246.5v.1M460.5 248.2v.1M460.5 255.2v10.3M460.6 248.3l-1.6 .4M460.6 246.7l-.5 .2M460.6 248.3l1.4 .8"/>
<path d="M460.6 246.7l1.4 .8M460.6 246.6v.1M460.6 248.2v.1M460.9 254.9l.6 .3M461.2 241.1l.8 .4M461.5 255.2l-.1-.2a.81 .81 0 0 0-.8 0 .81 .81 0 0 0-.3 .9v11.1a.78 .78 0 0 0 .9-.1 .78 .78 0 0 0 .3-.8M461.5 255.2v10.9M461.5 242.5l.5 .3M462 242.8v-.7a5.7 5.7 0 0 0-2.1 3.6l.6-.3M462 242.8a4 4 0 0 0-1.5 2.6M462 241.5v-1.1a8.5 8.5 0 0 0-3.5 6.1l1-.5M462 241.5a6.4 6.4 0 0 0-2.5 4.5"/>
<path d="M462.1 254.4v10.1M462.2 254.2v10.4M462.5 241.8a1.32 1.32 0 0 1 1.4-.1 1.32 1.32 0 0 1 .7 1.3l-.6 .4a1.02 1.02 0 0 0-1.5-.9zM462.5 240.2a2.22 2.22 0 0 1 2.5-.2 2.22 2.22 0 0 1 1.1 2.2l-1 .5a1.65 1.65 0 0 0-.8-1.5 1.65 1.65 0 0 0-1.8 0zM462.5 240.2l.3 .1zM462.5 241.9l1 .6M462.5 253.9l.6 .3M462.8 240.3l1.5 .9M463 241.7l.1 .4M463.1 254.2v-.2a.79 .79 0 0 0-.9 .1 .79 .79 0 0 0-.3 .8l.1 11.1a.76 .76 0 0 0 .8 0 .76 .76 0 0 0 .3-.9M463.1 241.6l.1 .6M463.1 254.2v10.9"/>
<path d="M463.1 242.1l.1 .1M463.1 242.1l-.1 .1M463.2 242.2l1.4 .8M463.2 242.2h-.1M463.7 253.5v10M463.8 253.3v10.3M464 243.9l.6-.3a5.3 5.3 0 0 1-2.1 3.6v-.7a4.3 4.3 0 0 0 1.5-2.6zM464.1 253l.6 .3M464.5 241.3l-.4-1.5 .5 1.6M464.5 241.3l.1 .1M464.5 241.3v.1M464.6 241.4l1.5 .8"/>
<path d="M464.6 241.4h.1M464.7 253.3v-.2a.78 .78 0 0 0-.8 0 .78 .78 0 0 0-.3 .8v11.2a.77 .77 0 0 0 .9-.1 .77 .77 0 0 0 .2-.8M464.7 253.3v10.9M465.1 243.3l1-.6a8.5 8.5 0 0 1-3.6 6.2v-1.1a6.4 6.4 0 0 0 2.6-4.5zM465.3 252.5v10.1M465.5 252.3v10.4M465.8 252l.6 .3M465.9 246.2l.4-.1a.85 .85 0 0 1 .2 .9 .85 .85 0 0 1-.9 .5l-.1-.6zM466.4 252.3v-.2a.81 .81 0 0 0-.9 .1 .81 .81 0 0 0-.3 .8v11.1a.78 .78 0 0 0 .9 0 .78 .78 0 0 0 .3-.9M466.4 252.3v10.9M467 251.5v10.1M467 247.5l-.4 .7-9.5 5.5"/>
<path d="M467 247.5l-9.5 5.5M467.1 251.4v10.3M467.5 251.1l.6 .3M468.1 251.4l-.1-.2a.81 .81 0 0 0-.8 0 .81 .81 0 0 0-.3 .8v11.2a.78 .78 0 0 0 .9-.1 .78 .78 0 0 0 .3-.8M468.1 251.4v10.9M485.8 259.1l-2.3 1.3M485.8 259.1l1.3 .7M487.6 259.5a.83 .83 0 0 1 .9 .4 .83 .83 0 0 1-.1 1 .98 .98 0 0 1-.8-1.4zM513.2 253.6l-.5-.3-14.6 8.5M513.2 253.6l-14.2 8.2 5.9 3.4 14.2-8.2 27.6 16M513.2 253.6v.8l5.2 3M514.3 255.1v4.6"/>
<path d="M520 244.2l3.8 6.6M521.2 243.5l-1.2 .7M521.2 243.5l3.8 6.6M521.4 252.1l2.4 1.4M521.4 252.1v1.8l2.4 1.4M523.1 251.9a.89 .89 0 0 1 1.5 .4 .91 .91 0 0 1-1.6-.3zM523.8 250.8l-2.4 1.3M523.8 253.5v1.8M525 250.1l30.6 17.7a.7 .7 0 0 1 .5 .6 .7 .7 0 0 1-.5 .7M525 250.1l-1.2 .7M526.2 252.1l10.6 6.2-2.4 1.3M526.2 252.1l-2.4 1.4"/>
<path d="M526.2 252.1v4.1l-2.4-.9M534.4 259.6l2.4 1.4M534.4 259.6v1.8l2.4 1.4M536.1 259.3a.85 .85 0 0 1 1.4 .4 .88 .88 0 0 1-1.5-.2zM539.1 259.6l-2.3 1.4M539.1 259.6l13 7.5-2.4 1.3M539.1 259.6v4.1l-2.3-.9M430 262.9v27.5M430.5 263.5v27.6M430.5 263.5l43.2 25M433.4 262.6a.83 .83 0 0 1 1.4 .4 .89 .89 0 0 1-1.6-.2zM436.4 262.9l-2.4 1.3 13.8 8 2.3-1.4 2.4 1.4"/>
<path d="M436.4 262.9v1.8l-.9 .4M439.5 278.9a2.11 2.11 0 0 1 3.1 0 6.4 6.4 0 0 1 2.5 6.7 1.94 1.94 0 0 1-3 .3 6.5 6.5 0 0 1-2.8-6.6zM440.7 278.2a5.9 5.9 0 0 0 2.6 7l.8 .5 .9 .1M449.5 271.9a.86 .86 0 0 1 1.4 .4 .91 .91 0 0 1-1.5-.2zM452.5 272.2l-2.4 1.4 21.2 12.2 2.4-1.4 2.4 1.4M452.5 272.2v1.8l-.5 .7M455.5 268.3l-.2 .5M455.5 268.3l.1 .1M455.6 268.4l-.3 .7M455.6 268.4l.9 .5M457.1 267.3l-.1 .5M457.1 267.3l.1 .1"/>
<path d="M457.2 267.4l-.2 .7M457.2 267.4l1 .6M458.8 266.4l-.2 .5M458.8 266.4l.1 .1M458.9 266.5l-.3 .7M458.9 266.5l.9 .5M460.4 265.4l-.1 .5M460.4 265.4l.1 .1M460.5 265.5l-.2 .7M460.5 265.5l1 .6M462.1 264.5l-.2 .5M462.1 264.5l.1 .1"/>
<path d="M462.2 264.6l-.3 .7M462.2 264.6l.9 .5M463.7 263.5l-.1 .5M463.7 263.5l.1 .1M463.8 263.6l-.2 .7M463.8 263.6l.9 .6M465.3 262.6l-.1 .5M465.3 262.6l.2 .1M465.5 262.7l-.3 .7M465.5 262.7l.9 .5M467 261.6l-.1 .5M467 261.6l.1 .1"/>
<path d="M467.1 261.7l-.2 .7M467.1 261.7l1 .6M483.5 260.4l-28.1 16.2M483.5 260.4l14.6 8.5M489.8 261.4l-.1 .6-.6 1M489.8 261.4l8.3 4.8M498.1 261.8v22.6l20.1 11.6M498.1 261.8l34 19.6M512.2 260.4v.6M512.7 260.7v-.5l-.7 .4v.5M534.9 277l2.3 1.4-5.4 3.1M534.9 277v1.8l.4 .7"/>
<path d="M536.6 276.8a.82 .82 0 0 1 .8-.3 .82 .82 0 0 1 .6 .7 .89 .89 0 0 1-1.5-.3zM536.8 261v1.8M549.7 268.4l2.4 1.4-12.5 7.2-2.4-1.3-2.3 1.3M549.7 268.4v1.8l.5 .7M551.4 268.2a.82 .82 0 0 1 .9-.2 .82 .82 0 0 1 .5 .6 .89 .89 0 0 1-1.5-.3zM555.6 269.1l-22.6 13.1M555.6 269.1v31.6M556.1 268.4v9.9l-.5 .6M430 290.4a1.56 1.56 0 0 0 .8 1.4M430 290.4l.5 .7M430.5 291.1l.3 .7M430.5 291.1l69.7 40.2"/>
<path d="M430.8 291.8l69.8 40.3M445.2 282.6l-3.1 1.7M448.8 284l10.3 6M448.8 284l10.4 6M448.8 284v3.8M448.8 287.8l10.4 6M449.3 287.5l-.5 .3M449.3 287.5l9.8 5.7M449.3 284.4v3.1M450.3 287l-1 .5M450.3 287l8.8 5.1M450.3 284.9v2.1"/>
<path d="M450.4 287l1.8-1-.1 2.1M456.7 288.6v2.1M457 290.8l.6-.3 .6 1.1M459.1 290l.1 3.8M459.2 290h-.1M459.2 290v3.8M473 285.5a.87 .87 0 0 1 1.5 .4 .89 .89 0 0 1-1.6-.2zM473.7 297l.5 .9 .7 .6M473.7 288.5v8.5M474.9 296.3l.5 .9 .7 .6M474.9 298.5l17.9 10.3M474.9 287.8l-1.2 .7"/>
<path d="M474.9 296.3l-1.2 .7M474.9 287.8v8.5M476.1 297.8l-1.2 .7M476.1 297.8l17.9 10.3M476.1 285.8l-2.4 1.4 1.2 .6M476.1 285.8v1.8l-1.2 1.8M515.6 297.8a5.9 5.9 0 0 1-3.8 5.3l-.4 .1M515.6 297.8l1.2 .7M516.8 298.5a5.6 5.6 0 0 1-4.2 5.3 1.73 1.73 0 0 1-1.6-2M517.9 296.5l1.2 .6M517.9 296.5l-2.3 1.3M519.1 297.1l-2.3 1.4"/>
<path d="M523.9 286.1l1.2 .7M523.9 286.1l-6 10.4M525.1 286.8l-6 10.3M526.8 285.7l-1.7 1.1M526.8 285.7l-1.1-.6-1.8 1M531.8 281.5a6.2 6.2 0 0 1-4.2 5.7h-.4M531.8 281.5l1.2 .7M533 282.2a6.3 6.3 0 0 1-4.2 5.7 1.82 1.82 0 0 1-2-2.2M555.6 299.3a.7 .7 0 0 1 .5 .7 .7 .7 0 0 1-.5 .7M467.4 305.8a8.9 8.9 0 0 0 3.9 6.9M467.4 305.8l1.3 .9M467.4 305.8l1.4 .8"/>
<path d="M467.8 305.5l-.4 .3M467.8 306.2a8.6 8.6 0 0 0 3.4 5.9M467.8 305.5l.9 .5M468.7 306.7a6.2 6.2 0 0 0 2.5 4.4M468.8 306.6a5.7 5.7 0 0 0 2.5 4.5M468.8 306.6l.9 .7M468.8 306.6l-.1 .1M468.8 306.6l1 .6M468.8 303.4l.9-.3 1.5 .4M468.8 303.4l-.8 1-.2 1.1M468.9 303.3l-.1 .1M469.2 306.3l-.4 .3"/>
<path d="M469.2 304.7l-1.4 .8M469.2 304.7h.1M469.2 306.3l.6 .4M469.3 307a5.6 5.6 0 0 0 1.9 3.5M469.6 304.5l.9-.2 .7 .2M469.6 304.5a1.83 1.83 0 0 0-.8 2.1M469.7 307.3a3.9 3.9 0 0 0 1.5 2.6M469.7 303.1l-.5 1.6M469.8 307.2a3.2 3.2 0 0 0 1.5 2.7M469.8 307.2l-.1 .1M470.3 305.8a1.2 1.2 0 0 0-.5 1.4M470.6 305.5l-1.4 .8"/>
<path d="M470.6 305.5l.1 .1M470.8 305l-.2 .5M471.2 305.2a1.28 1.28 0 0 0-1.3-.1 1.28 1.28 0 0 0-.7 1.2M471.2 305.2l.1 1.1M471.2 309.9l.1 1.2M471.2 311.1l.1 1.6M471.2 305.8h-.9M471.2 305.3l-.9 .5M471.3 303.5l-1.7 1M471.3 303.5a9.5 9.5 0 0 1 4.1 6.9M471.3 305.1a6.4 6.4 0 0 1 2.7 4.5M471.3 311.1a1.78 1.78 0 0 0 2.3 .3"/>
<path d="M471.3 309.9l1 .4 .6-.2M471.3 303.5a9 9 0 0 1 4.1 6.9M471.3 303.5a2.43 2.43 0 0 0-2.8-.3 2.43 2.43 0 0 0-1.1 2.6M471.3 305.1a5.8 5.8 0 0 1 2.7 4.5M471.3 303.5v1.6M471.3 306.3a3.3 3.3 0 0 1 1.6 2.7M471.3 306.3a.92 .92 0 0 0-1-.1 .92 .92 0 0 0-.5 1M471.3 305.1a1.58 1.58 0 0 0-1.8-.2 1.58 1.58 0 0 0-.7 1.7M471.3 305.1l-.1 .1M471.3 311.1h-.1M471.3 309.9h-.1M471.3 303.5v2.8"/>
<path d="M471.3 309.9v2.8M471.8 304.9l-.5 .2M471.8 304.9a6.5 6.5 0 0 1 2.6 4.4M471.8 312.4l-.5 .3M471.8 306.1l-.5 .2M471.8 306.1a4.1 4.1 0 0 1 1.5 2.6M471.8 310.8l-.5 .3M471.8 303.9v1M471.8 305.5v.6M471.8 310.2v.6M471.8 311.4v1M472.2 305.8l-.4 .3"/>
<path d="M472.5 304.4l-.7 .5M472.8 310.1h.1M472.9 309a.95 .95 0 0 1-.5 1 .95 .95 0 0 1-1.1-.1M472.9 309l1 .7M472.9 309l1.1 .6M473.3 311.6l1.6 .4M473.3 310l.5 .1M473.3 311.6l-1.5 .8M473.3 310l-1.5 .8M473.3 309.9v.1M473.3 311.6h.1M473.3 308.7l-.4 .3"/>
<path d="M473.3 309.3l-.4 .8M473.3 308.7l.5 .3M473.7 308.5l-.4 .2M473.7 309.6l-.9 .5M473.9 309.7a1.29 1.29 0 0 1-.7 1.2 1.29 1.29 0 0 1-1.4-.1M474 309.6l1.3 .9M474 309.6a1.6 1.6 0 0 1-.8 1.7 1.6 1.6 0 0 1-1.9-.2M474 309.6l-.1 .1M474 309.6l1.4 .8M474.4 310l-.2 .7-.6 .7M474.4 309.3l-.4 .3M474.4 309.3l.8 .5"/>
<path d="M475.1 308.9l-.7 .4M475.2 310.4l-1.6 1M475.3 310.5a2.14 2.14 0 0 1-1.1 2.1 2.14 2.14 0 0 1-2.4-.2M475.4 310.4a2.46 2.46 0 0 1-1.2 2.6 2.46 2.46 0 0 1-2.9-.3M475.4 310.4l-.1 .1M481.4 307.6l3.2 2M481.4 307.6l3.3 1.9M481.4 307.6v12M481.4 319.6l3.3 1.9M481.8 319.4l-.4 .2M481.8 308v11.4M481.8 319.4l2.8 1.5"/>
<path d="M482.8 318.5v.3M482.8 308.6v9.9M482.8 318.5l1.8 1.1M482.8 318.8l1.8 1M482.8 318.8l-1 .6M484.6 309.6l.1 11.9M484.7 309.5l-.1 .1M484.7 309.5v12M485.6 313a3.3 3.3 0 0 1 4.5-.3 11.3 11.3 0 0 1 5.2 10.6 2.99 2.99 0 0 1-4.6 2.1 11.3 11.3 0 0 1-5.8-10.9zM486.9 312.1a5.9 5.9 0 0 0-.5 6l.6 1.5 1.4 2.2M494 308.1a.73 .73 0 0 1-.4 .8 .73 .73 0 0 1-.8-.1M494 303.1v5"/>
<path d="M494 303.1l6.2 3.6M494 308.1l-1.2 .7M495.5 315.8l3.2 2M495.5 315.8l3.3 1.9M495.5 315.8v12M496 316.2v11.3M496.9 316.7v10M498.7 317.8l.1 11.9M498.8 317.7l-.1 .1M498.8 317.7v12M500.2 306.7a2.54 2.54 0 0 0 2.4 0M500.2 306.7v24.6"/>
<path d="M500.7 304.4a.87 .87 0 0 1 1.5 .3 .91 .91 0 0 1-1.6-.2zM502.6 306.7v24.6M511 301.8l-8.4 4.9M511 301.8l-1.1-.7-6.1 3.5-2.4-1.3-2.4 1.3-3.8-2.2-1.2 .7M555.3 301.5l-53.1 30.6M555.6 300.7l-.3 .8M555.6 300.7l-53 30.6M556.1 300a1.74 1.74 0 0 1-.8 1.5M488.4 321.8a7 7 0 0 0 5.8 3.3l.2-.1M488.4 321.8l1.1 .7M489.5 322.5l3.3 2.1 1.1 .5M489.5 322.5l-.4 .1"/>
<path d="M495.5 327.8l3.3 1.9M496 327.5l-.5 .3M496 327.5l2.7 1.6M496.9 326.7l.1 .2M496.9 326.7l1.8 1M497 326.9l-1 .6M497 326.9l1.7 1.1M500.2 331.3a2.54 2.54 0 0 0 2.4 0M500.2 331.3l.4 .8M500.6 332.1a1.8 1.8 0 0 0 1.6 0M502.6 331.3l-.4 .8"/>
<circle cx="145.5" cy="48.9" r="1.2"/>
<circle cx="181" cy="48.9" r="1.2"/>
<circle cx="208.5" cy="48.9" r="1.2"/>
<circle cx="241" cy="48.9" r="1.2"/>
<circle cx="98" cy="79" r="1.19"/>
<circle cx="241" cy="80.4" r="1.2"/>
<circle cx="222" cy="101" r="5.8"/>
<circle cx="222" cy="101" r="7.2"/>
<circle cx="222" cy="101" r="10.5"/>
<circle cx="98" cy="126.6" r="1.19"/>
<circle cx="147.7" cy="135.2" r="7.5"/>
<circle cx="147.7" cy="135.2" r="10"/>
<circle cx="147.7" cy="135.2" r="6"/>
<circle cx="98" cy="156.4" r="1.19"/>
<circle cx="132.2" cy="156.4" r="1.2"/>
<circle cx="182.2" cy="156.4" r="1.2"/>
<circle cx="241" cy="156.4" r="1.2"/>
</g>
<text font-size="8.5" x="511.5" y="402.7">3DP2_H1_TOP</text>
<text font-size="6.3" x="509.7" y="381.7">Dokumen Rahasia Milik</text>
<g font-size="5.3">
<text x="33.1" y="9.5">12</text>
<text x="74.1" y="9.5">11</text>
<text x="124.1" y="9.5">10</text>
<text x="175.6" y="9.5">9</text>
<text x="225.6" y="9.5">8</text>
<text x="275.6" y="9.5">7</text>
<text x="325.6" y="9.5">6</text>
<text x="375.6" y="9.5">5</text>
<text x="425.6" y="9.5">4</text>
<text x="475.6" y="9.5">3</text>
<text x="525.6" y="9.5">2</text>
<text x="566.6" y="9.5">1</text>
<text x="15.7" y="37">H</text>
<text x="584.7" y="37">H</text>
<text x="15.2" y="87">G</text>
<text x="584.2" y="87">G</text>
<text x="16.2" y="137">F</text>
<text x="585.2" y="137">F</text>
<text x="16.1" y="187">E</text>
<text x="585.1" y="187">E</text>
<text x="15.5" y="237">D</text>
<text x="584.5" y="237">D</text>
<text x="15.4" y="287">C</text>
<text x="584.4" y="287">C</text>
<text x="16" y="337">B</text>
<text x="585" y="337">B</text>
<text x="15.5" y="387">A</text>
<text x="584.5" y="387">A</text>
<text x="33.1" y="414.5">12</text>
<text x="74.1" y="414.5">11</text>
<text x="124.1" y="414.5">10</text>
<text x="175.6" y="414.5">9</text>
<text x="225.6" y="414.5">8</text>
<text x="275.6" y="414.5">7</text>
<text x="325.6" y="414.5">6</text>
<text x="375.6" y="414.5">5</text>
<text x="425.6" y="414.5">4</text>
<text x="475.6" y="414.5">3</text>
<text x="525.6" y="414.5">2</text>
<text x="566.6" y="414.5">1</text>
</g>
<text font-size="4.9" x="509.9" y="387">Calvin Institute of Technology</text>
<g font-size="4.7" fill="#808080">
<text x="297.2" y="38.9" transform="rotate(-39 297.2 38.9)">42,00</text>
<text x="317.1" y="38.5" transform="rotate(-33 317.1 38.5)">29,00</text>
<text x="342.6" y="38.2" transform="rotate(-27 342.6 38.2)">23,00</text>
<text x="368.9" y="40.9" transform="rotate(-90 368.9 40.9)">20,00</text>
<text x="368.9" y="61.3" transform="rotate(-90 368.9 61.3)">26,00</text>
<text x="327" y="70.1" transform="rotate(-90 327 70.1)">0,10</text>
<text x="76" y="86.6" transform="rotate(-90 76 86.6)">4,20</text>
<text x="339" y="92.1" transform="rotate(-90 339 92.1)">5,10</text>
<text x="460.4" y="112.3" transform="rotate(-90 460.4 112.3)">214,90</text>
<text x="466.4" y="110.5" transform="rotate(-90 466.4 110.5)">221,90</text>
<text x="472.4" y="109.8" transform="rotate(-90 472.4 109.8)">224,90</text>
<text x="46.1" y="116.8" transform="rotate(10 46.1 116.8)">40,00</text>
<text x="42.8" y="125" transform="rotate(5 42.8 125)">24,00</text>
<text x="442.4" y="125.5" transform="rotate(-90 442.4 125.5)">161,90</text>
<text x="448.4" y="125.3" transform="rotate(-90 448.4 125.3)">162,90</text>
<text x="454.4" y="124.8" transform="rotate(-90 454.4 124.8)">164,90</text>
<text x="430.3" y="128.3" transform="rotate(-90 430.3 128.3)">115,78</text>
<text x="436.4" y="127.3" transform="rotate(-90 436.4 127.3)">154,90</text>
<text x="37.1" y="134">2 X</text>
<text x="50.4" y="134">30,00</text>
<text x="42.4" y="142.5" transform="rotate(-2 42.4 142.5)">R10,50</text>
<text x="412.3" y="140.9" transform="rotate(-90 412.3 140.9)">95,30</text>
<text x="418.3" y="140.9" transform="rotate(-90 418.3 140.9)">100,40</text>
<text x="424.3" y="141.7" transform="rotate(-90 424.3 141.7)">47,41</text>
<text x="388.3" y="149.1" transform="rotate(-90 388.3 149.1)">64,55</text>
<text x="400.3" y="147.4" transform="rotate(-90 400.3 147.4)">69,40</text>
<text x="406.3" y="147.2" transform="rotate(-90 406.3 147.2)">69,90</text>
<text x="369" y="154.2" transform="rotate(-90 369 154.2)">219,90</text>
<text x="376.3" y="154.2" transform="rotate(-90 376.3 154.2)">156,90</text>
<text x="357" y="158.2" transform="rotate(-90 357 158.2)">159,90</text>
<text x="73.8" y="170.4">15,00</text>
<text x="170.1" y="170.4">8,00</text>
<text x="394.3" y="168.6" transform="rotate(-90 394.3 168.6)">4,90</text>
<text x="153" y="176.4">10,00</text>
<text x="138.2" y="182.4">5,00</text>
<text x="368.9" y="180.6" transform="rotate(-90 368.9 180.6)">24,40</text>
<text x="382.3" y="183.3" transform="rotate(-90 382.3 183.3)">59,40</text>
<text x="121.4" y="188.4">15,00</text>
<text x="89.4" y="194.4">40,00</text>
<text x="281.5" y="194.4">5,00</text>
<text x="363" y="195.3" transform="rotate(-90 363 195.3)">35,08</text>
<text x="108.3" y="200.4">63,50</text>
<text x="111.8" y="206.4">68,50</text>
<text x="115" y="212.4">90,00</text>
<text x="351" y="213.3" transform="rotate(-90 351 213.3)">10,90</text>
<text x="115.9" y="218.4">85,00</text>
<text x="116.1" y="224.4">94,40</text>
<text x="345" y="224" transform="rotate(-90 345 224)">9,90</text>
<text x="118.4" y="230.4">95,00</text>
<text x="120.6" y="236.4">109,00</text>
<text x="121.1" y="242.4">111,00</text>
<text x="333" y="245.1" transform="rotate(-90 333 245.1)">1,90</text>
<text x="127.4" y="248.4">136,00</text>
<text x="128.4" y="254.4">140,00</text>
<text x="131.4" y="260.4">161,00</text>
<text x="132.1" y="266.4">163,50</text>
<text x="132.4" y="272.4">156,00</text>
<text x="265.2" y="271.8" transform="rotate(55 265.2 271.8)">11 X</text>
<text x="133" y="278.4">158,50</text>
<text x="134.9" y="284.4">166,00</text>
<text x="274.4" y="284.7" transform="rotate(55 274.4 284.7)">4,80</text>
<text x="135.5" y="290.5">168,50</text>
<text x="136.7" y="296.5">173,50</text>
<text x="145.1" y="302.5">207,00</text>
<text x="145.2" y="308.5">216,00</text>
<text x="146.1" y="314.5">211,00</text>
<text x="148.1" y="320.5">219,00</text>
<text x="148.6" y="326.5">221,00</text>
<text x="151.1" y="332.5">230,73</text>
<text x="151.9" y="338.5">243,00</text>
<text x="157.2" y="344.5">255,27</text>
<text x="158.2" y="350.5">259,50</text>
<text x="160.1" y="356.5">267,00</text>
<text x="161.4" y="362.5">281,00</text>
<text x="162.4" y="368.5">276,00</text>
<text x="163.1" y="374.5">279,00</text>
<text x="163.4" y="380.5">280,00</text>
<text x="164.9" y="386.5">286,00</text>
<text x="166.1" y="392.5">291,00</text>
</g>
<text font-size="3.9" x="574.9" y="398.5">A2</text>
<g font-size="2">
<text x="404.6" y="357.6">UNLESS OTHERWISE SPECIFIED:</text>
<text x="438.4" y="357.6">FINISH:</text>
<text x="485.3" y="357.5">DEBURR AND</text>
<text x="485.3" y="360">BREAK SHARP</text>
<text x="516.6" y="359">DO NOT SCALE DRAWING</text>
<text x="557.3" y="359.2">REVISION</text>
<text x="404.6" y="360.1">DIMENSIONS ARE IN MILLIMETERS</text>
<text x="404.6" y="362.6">SURFACE FINISH:</text>
<text x="404.6" y="365.1">TOLERANCES:</text>
<text x="485.3" y="362.5">EDGES</text>
<text x="406.2" y="367.6">LINEAR:</text>
<text x="406.2" y="370.1">ANGULAR:</text>
<text x="418.3" y="375">NAME</text>
<text x="434" y="374.9">SIGNATURE</text>
<text x="451.2" y="374.9">DATE</text>
<text x="504.1" y="374.9">TITLE:</text>
<text x="404.6" y="379.1">DRAWN</text>
<text x="404.9" y="383.3">CHK'D</text>
<text x="404.4" y="387.4">APPV'D</text>
<text x="405.1" y="391.8">MFG</text>
<text x="405.5" y="396">Q.A</text>
<text x="459.6" y="395.5">MATERIAL:</text>
<text x="504" y="395.5">DWG NO.</text>
<text x="459.6" y="408.5">WEIGHT:</text>
<text x="504.1" y="408.6">SCALE:1:2</text>
<text x="548.5" y="408.6">SHEET 1 OF 1</text>
</g>
</svg>
